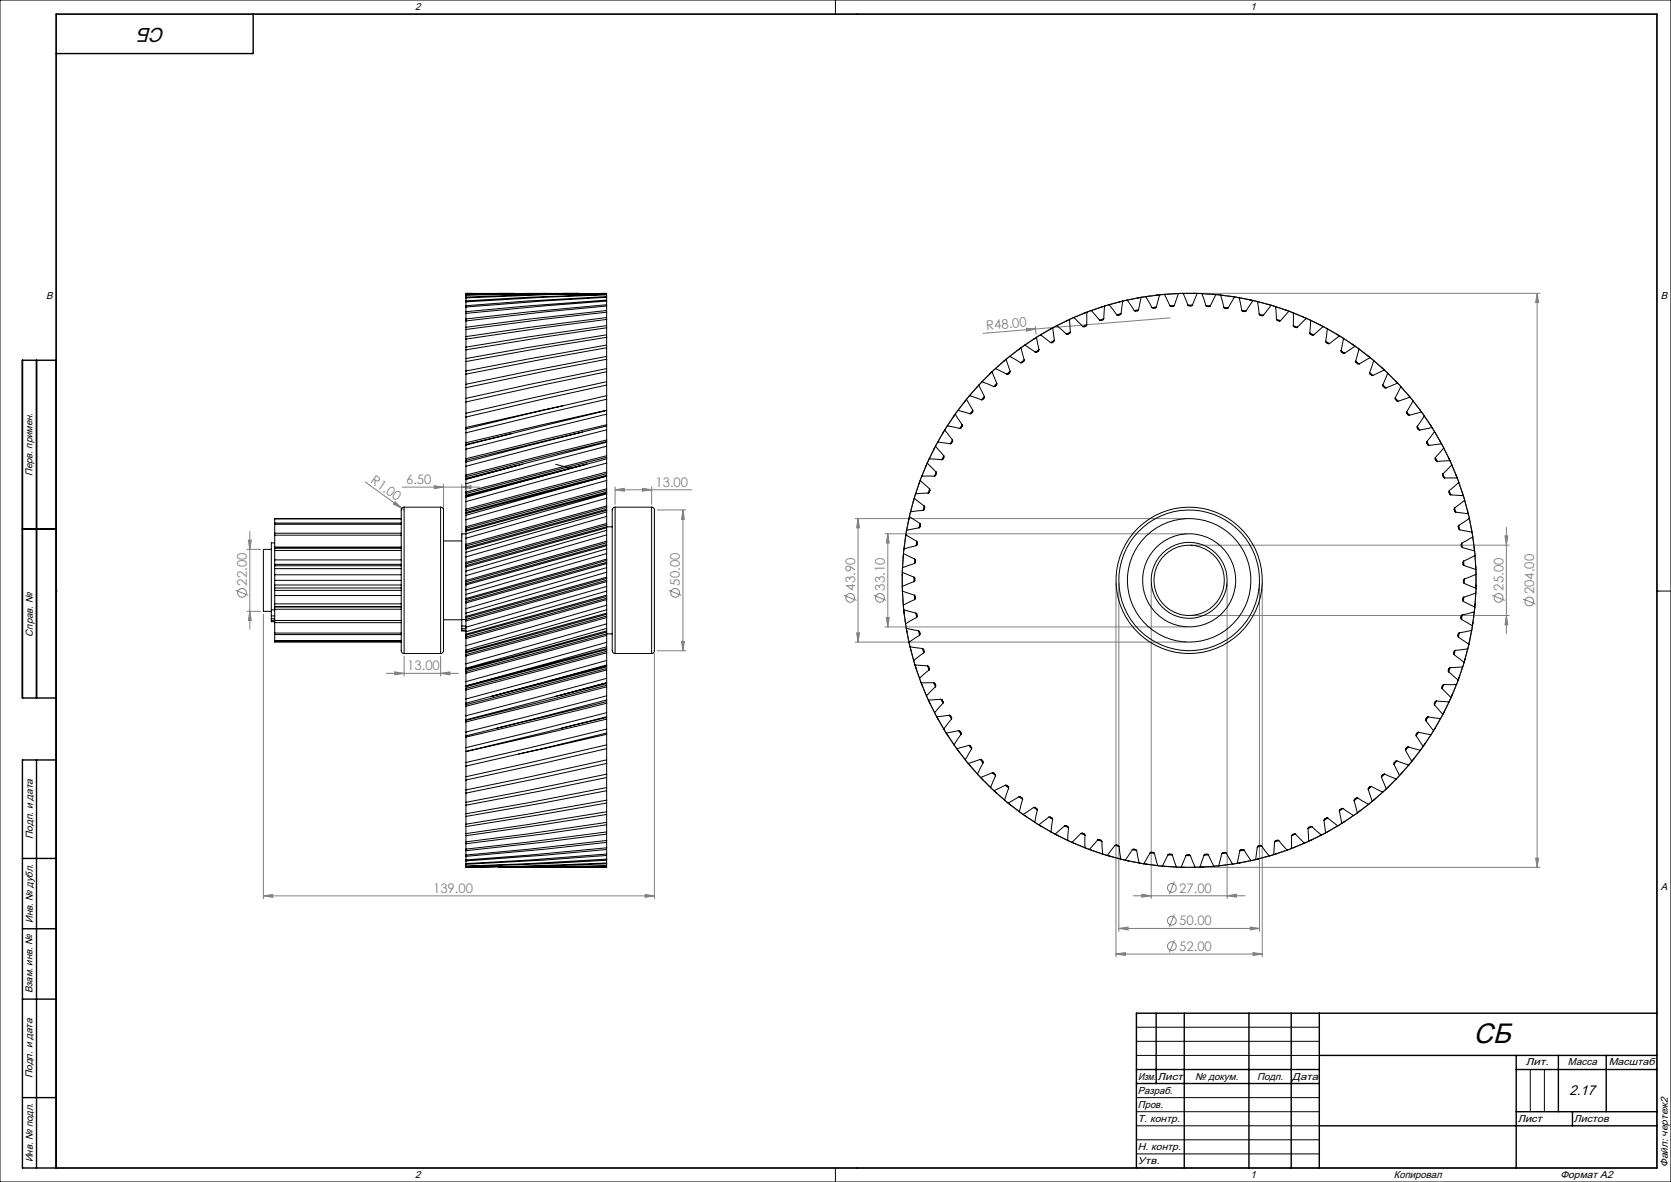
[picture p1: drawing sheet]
<svg xmlns="http://www.w3.org/2000/svg" width="594mm" height="420mm" viewBox="0 0 594 420" stroke-linecap="round" stroke-linejoin="round" font-family="sans-serif">
<g fill="none" stroke="#808080" stroke-width=".36">
<path d="M364.8 116.6l3.3 .3-3.2 .8zM368.1 115.9l.2 2.9M368.1 116.9l-18.6 1.5M416 112.9l-47.9 4M423.7 104.2h123.7M546.4 104.2v204M546.4 104.2l.5 3.3h-1zM129.9 171.3l12.9 9.3M140.4 178.3l2.4 2.3-3-1.5zM143 173.1h27.5M154.3 172.6l3.4 .5-3.4 .5zM157.7 172.1v19.1"/>
<path d="M164.1 173.1l3.3-.5v1zM164.1 172.1v19.1M218.7 174l3.2-.5v1zM218.7 173v6.2M218.7 174h27.2M228.4 173.5l3.2 .5-3.2 .5zM231.6 173v6.2M87.8 195.2h4.8M88.3 191.9h1l-.5 3.3zM88.8 188.9v34.7M142.8 180.6l.9 .6M233.6 181.2h10.2"/>
<path d="M242.8 181.2v50M242.8 181.2l.5 3.3h-1zM304 184.3h117.7M305 184.3v43.9M305 184.3l.5 3.3h-1zM314.6 189.7h107.1M315.6 189.7v33.1M315.6 189.7l.5 3.3h-1zM423.7 193.7h112.8M535 190.4h1l-.5 3.3zM535.5 187.4v37.7M83.8 209.8l4.4 1.7"/>
<path d="M87.8 217.2h4.8M88.8 217.2l.5 3.3h-1zM93.6 218.2v101.2M237.8 209.8l4.4 1.7M300 211.5l4.5 1.8M310.6 211.5l4.4 1.8M315.1 219.4h1l-.5 3.4zM396.7 207.2v132.8M397.7 207.2v123.7M409.2 207.2v112.1M423.7 218.7h112.8M436.2 207.2v112.1"/>
<path d="M447.7 207.2v123.7M448.7 207.2v132.8M530.5 211.5l4.4 1.8M535.5 218.7l.5 3.3h-1zM541.4 212.8l4.5 1.8M137.3 239.3h25.7M140.3 238.7l3.4 .6-3.4 .5zM143.7 233.2v7.1M156.6 239.3l3.3-.6v1.1zM156.6 233.2v7.1M232.6 232.2v87.2M233.6 231.2h10.2"/>
<path d="M242.3 227.9h1l-.5 3.3zM304 228.2h117.7M304.5 224.9h1l-.5 3.3zM314.6 222.8h107.1M93.6 318.3l3.3-.5v1.1zM93.6 318.3h139M229.3 317.8l3.3 .5-3.3 .6zM402.9 318.3h39.7M405.9 317.8l3.3 .5-3.3 .5zM417.5 313.3l-1.8 4.4M423.7 308.2h123.7M436.2 318.3l3.3-.5v1z"/>
<path d="M545.9 304.9h1l-.5 3.3zM396.7 339l3.3-.5v1zM396.7 339h52M397.7 329.9l3.3-.5v1zM397.7 329.9h50M417.5 324.9l-1.8 4.4M417.5 334l-1.8 4.4M444.4 329.4l3.3 .5-3.3 .5zM445.4 338.5l3.3 .5-3.3 .5z"/>
<circle cx="86" cy="210.7" r="1.56"/>
<circle cx="240" cy="210.7" r="1.55"/>
<circle cx="302.3" cy="212.4" r="1.55"/>
<circle cx="312.8" cy="212.4" r="1.55"/>
<circle cx="422.7" cy="206.2" r="102"/>
<circle cx="532.7" cy="212.4" r="1.56"/>
<circle cx="543.6" cy="213.7" r="1.55"/>
<circle cx="416.6" cy="315.5" r="1.55"/>
<circle cx="416.6" cy="327.1" r="1.56"/>
<circle cx="416.6" cy="336.2" r="1.55"/>
</g>
<g fill="none" stroke="#000" stroke-width=".36">
<path d="M0 0h594v420h-594zM20 5h569v410h-569zM297 0v5M304.5 5h.1M20 210h.1M589 210h.1M589 210h5M404 365h65M404 370h65M404 375h65M404 390h65M404 395h65"/>
<path d="M544 380v15M549 380v15M297 415v5M304.5 415h.1M404 405h65M404 410h65M404 400h65"/>
</g>
<g fill="none" stroke="#000" stroke-width=".5">
<path d="M90 5v14h-70M13 128v120M20 128h-12v120h12M8 188h12M13 270v145M20 270h-12v145h581v-410h-569v410M8 305h12M8 330h12M8 355h12M411 360v25M421 360v55M444 360v55"/>
<path d="M459 360v55M469 360v55M469 375h120M539 375v40M554 375v20M571 375v20M589 360h-185v55M8 390h12M404 380h65M404 385h65M539 395h50M539 380h50"/>
<path d="M559 395v5M469 400h120"/>
</g>
<g fill="#808080">
<path d="M140.4 178.3l2.4 2.3-3-1.5z"/>
<path d="M364.8 116.6l3.3 .3-3.2 .8z"/>
<path d="M228.4 173.5l3.2 .5-3.2 .5zM218.7 174l3.2-.5v1zM164.1 173.1l3.3-.5v1zM154.3 172.6l3.4 .5-3.4 .5z"/>
<path d="M140.3 238.7l3.4 .6-3.4 .5zM156.6 239.3l3.3-.6v1.1zM93.6 318.3l3.3-.5v1.1zM229.3 317.8l3.3 .5-3.3 .6zM405.9 317.8l3.3 .5-3.3 .5zM436.2 318.3l3.3-.5v1zM397.7 329.9l3.3-.5v1zM444.4 329.4l3.3 .5-3.3 .5zM396.7 339l3.3-.5v1zM445.4 338.5l3.3 .5-3.3 .5z"/>
<path d="M88.8 217.2l.5 3.3h-1zM88.3 191.9h1l-.5 3.3z"/>
<path d="M242.8 181.2l.5 3.3h-1zM242.3 227.9h1l-.5 3.3zM535 190.4h1l-.5 3.3zM535.5 218.7l.5 3.3h-1zM315.6 189.7l.5 3.3h-1zM315.1 219.4h1l-.5 3.4zM305 184.3l.5 3.3h-1zM304.5 224.9h1l-.5 3.3zM546.4 104.2l.5 3.3h-1zM545.9 304.9h1l-.5 3.3z"/>
</g>
<g fill="none" stroke="#000" stroke-width=".36">
<path d="M165.6 119.6v.9M165.6 117.1v2.5M165.6 116.3v.8M165.6 114v2.3M165.6 113.3v.7M165.6 111.4v1.9M165.6 109.1v1.7M165.6 107.3v1.4M165.6 106.9v.4M165.6 105.9v1M165.6 105.6v.3M165.6 104.9v.7"/>
<path d="M165.6 104.7v.2M165.6 104.3h.1M165.6 104.3v.4M165.6 104.2l2.6 .1M182.9 104.2l-17.3 .1M194.3 104.3h-28.7M200.2 104.2l5.6 .1h-12.2l-28 .6M200.2 104.3h-12.6l-22 .4M215.7 119.9l-22.1 3.5-28 5.1M215.7 119.9v2.4M215.7 119.9v-.9l-28.1 4.5-22 3.9M215.7 116.5l-22.1 3.2-28 4.6"/>
<path d="M215.7 116.5v2.3M215.7 116.5v-.8l-28.1 4.1-22 3.5M215.7 113.5l-22.1 2.9-28 4.1M215.7 113.5v1.9M215.7 113.5v-.7l-28.1 3.6-22 3.2M215.7 110.9l-22.1 2.5-28 3.7M215.7 110.9v1.7M215.7 110.9v-.6l-28.1 3.1-22 2.9M215.7 108.7l-22.1 2.1-28 3.2M215.7 108.7v1.3M215.7 108.7v-.4l-28.1 2.6-22 2.4M215.7 107l-22.1 1.7-28 2.7"/>
<path d="M215.7 107v1M215.7 107v-.4l-28.1 2.1-22 2.1v.6M215.7 105.6l-22.1 1.3-28 2.2M215.7 105.6v.8M215.7 105.6v-.2l-28.1 1.5-22 1.7v.5M215.7 105.2v-.4l-22.1 .8-28 1.7M215.7 104.6l-28.1 1-22 1.3M215.7 104.3l-22.1 .4-28 1.2M215.7 104.2l-28.1 .5-22 .9M368.5 119.9l.8 4.3M368.5 119.9l-4.2 2.7M369.9 119l-1.4 .9"/>
<path d="M369.9 119l3.5 2.7M373.6 116.8l-.5 .3M374.2 116.5l.6 4.4M374.2 116.5l1.5-.8 3.6 3.1 1-.4 .2-.4M374.2 116.5l-4.3 2.5M379.6 113.8l-.5 .2M380.2 113.5l.3 4.5M380.2 113.5l-4.5 2.2M380.5 118l-1.4 .7M381.7 112.8l-1.5 .7M381.7 112.8l3.3 3.3 1.1-.3 .2-.4M385.7 111.2l-.5 .2"/>
<path d="M386.3 115.4l-1.5 .6M386.4 110.9l-.1 4.5M386.4 110.9l-4.7 1.9M387.9 110.3l-1.5 .6M387.9 110.3l2.9 3.4M392 109l-.5 .1M392.4 113.2l-.3 .4-.7 .3-.6-.2M392.4 113.2l-1.6 .6M392.7 108.7l-.3 4.5M392.7 108.7l-4.8 1.7M394.2 108.3l-1.5 .4M394.2 108.3l2.7 3.5"/>
<path d="M398.4 107.2l-.5 .1M398.5 111.4l-.4 .5-.8 .2-.4-.3M398.5 111.4l-1.6 .5M399.1 107l-.6 4.4M399.1 107l-4.8 1.3M400.7 106.6l-1.6 .4M400.7 106.6l2.5 3.8M404.7 110l-.3 .5-.9 .1-.3-.2M404.7 110l-1.5 .4M405 105.8l-.6 .1M405.7 105.6l-1 4.4M405.7 105.6l-5 1.1"/>
<path d="M407.2 105.4l-1.5 .2M407.2 105.4l2.3 3.9M411.1 109.1l-.8 .4-.8-.2M411.1 109.1l-1.6 .2M411.6 104.9h-.6M412.3 104.8l-1.2 4.3M412.3 104.8l1.6-.2 2.1 4.2 1 .1 .4-.4M412.3 104.8l-5 .6M417.4 108.5l-1.5 .2M417.7 104.3h.5M418.9 104.3l-1.5 4.2M418.9 104.3l1.6-.1 1.8 4.2"/>
<path d="M418.9 104.3l-5 .3M420.6 104.3h5M422.3 108.4l.4 .3h.8l.4-.3M423.9 108.4h-1.6M424.4 104.2l.5 .1M425.6 104.3l-1.7 4.1M425.6 104.3h1.6l1.5 4.3M427.2 104.3l5.1 .4M428.7 108.6l.7 .4 .8-.3M428.7 108.6l1.5 .1M431 104.5l.6 .1M432.3 104.7l-2.1 4"/>
<path d="M432.3 104.7l1.6 .1M433.9 104.8l1.3 4.6 1 .2 .4-.2M433.9 104.9l5 .6M435 109.2l1.6 .2M437.7 105.3l.5 .1M438.9 105.5l-2.3 3.9M438.9 105.5l1.6 .3 .9 4.4M440.5 105.8l4.9 1M441.3 110.2l1.6 .3M441.4 110.2l.2 .3 .8 .2 .5-.2M444.2 106.5l.5 .1M445.4 106.8l-2.5 3.7"/>
<path d="M445.4 106.8l1.6 .4M447 107.2l.6 4.5 1.1 .5 .4-.2M447 107.2l4.9 1.3M447.6 111.6l1.5 .4M450.7 108.1l.5 .2M451.9 108.5l-2.8 3.5M451.9 108.5l1.6 .5M453.5 109l.2 4.5 1.1 .6 .4-.2M453.5 109l4.7 1.6M453.7 113.5l1.5 .4M457.1 110.2l.5 .2M458.2 110.6l-3 3.3"/>
<path d="M458.2 110.6l1.5 .6M459.7 115.7l1.5 .6M459.7 111.2v4.6l.9 .6 .6-.1M459.7 111.2l4.7 1.9M463.3 112.6l.4 .2M464.4 113.1l-3.2 3.2M464.4 113.1l1.5 .7-.3 4.5M465.6 118.3l1.4 .7M465.6 118.3l.1 .4 .5 .2 .8 .1M465.9 113.8l4.5 2.2M469.3 115.5l.5 .2M470.4 116l-3.4 3"/>
<path d="M470.4 116l1.4 .8M471.8 116.8l-.6 4.6 .7 .6 .7 .1M471.8 116.9l4.4 2.5M475.1 118.7l.5 .3M476.2 119.4l-3.6 2.7M476.2 119.4l1.4 .8M165.6 137.7v3.9M165.6 136.5v1.2M165.6 132.9v3.6M165.6 131.8v1.1M165.6 128.5v3.3M165.6 127.4v1.1"/>
<path d="M165.6 124.3v3.1M165.6 123.3v1M165.6 120.5v2.8M215.7 136.8l-50.1 11.4M215.7 136.8v3.8M215.7 135.6l-50.1 11.2v1.4M215.7 135.6v1.2M215.7 132.1l-50.1 10.7M215.7 132.1v3.5M215.7 132.1v-1.1l-50.1 10.6M215.7 127.7l-50.1 10M215.7 127.7v3.1"/>
<path d="M215.7 127.7v-1.1l-28.1 5.4-22 4.5M215.7 123.6l-50.1 9.3M215.7 123.6v2.8M215.7 123.6v-1l-28.1 5-22 4.2M347.5 137.4l-.4 .3M347.9 136.8l2 4M347.9 136.8l-3.2 3.8M352.1 132.6l-.3 .3M352.6 132.1l1.7 4.1M352.6 132.1l-3.5 3.6M353.8 131l-1.2 1.1M353.8 131l4.1 1.9"/>
<path d="M354.3 136.2v.6l-1 .6-4.2-1.8-1.2 1.2M354.3 136.2l-1.1 1.2M357.1 128.1l-.4 .4M357.6 127.7l1.5 4.2M357.6 127.7l-3.7 3.3M358.9 126.6l-1.3 1.1M358.9 126.6l4.1 2.4 1-.6 .1-.5M359.1 131.9v.3l-.6 .7h-.6M359.1 131.9l-1.2 1.1M362.4 124l-.4 .3M362.9 123.6l1.2 4.3M362.9 123.6l-3.9 3"/>
<path d="M364.1 127.9l-1.3 1M364.3 122.6l-1.4 1M364.3 122.6l3.7 2.5M367.9 120.2l-.5 .3M369.3 124.2l-.2 .6-.7 .4-.4-.1M369.3 124.2l-1.3 .9M374.8 120.9l-.5 .7-.9 .1M374.8 120.9l-1.3 .8M471.2 121.3l1.4 .8M476.7 124.7l1.3 .8M477.6 120.2l-.9 4.5 .8 .9 .5-.1M477.6 120.2l4.2 2.8"/>
<path d="M480.7 122.3l.5 .3M481.8 123l-3.8 2.5M481.8 123l1.3 1-1.2 4.3M481.9 128.4l1.3 .9M481.9 128.3l.2 .6 .7 .5 .4-.1M483.1 124l4 3.1M486.1 126.3l.4 .4M486.8 132.4l1.3 1M486.9 132.4v.4l.5 .4 .7 .2M487.1 127.1l-3.9 2.2M487.1 127.1l1.2 1M488.3 128.1l-1.4 4.3"/>
<path d="M488.3 128.1l3.8 3.4M491.2 130.6l.4 .4M491.5 136.8l1.2 1M492.1 131.5l-4 1.9M492.1 131.5l1.2 1.1M493.3 132.6l-1.8 4.2 .7 1h.5M493.3 132.6l3.6 3.6M496 135.3l.4 .4M496.9 136.2l-4.2 1.6M496.9 136.2l1 1.2M497.9 137.4l-1.9 4M497.9 137.4l3.4 3.8"/>
<path d="M165.6 159.6v3.4M165.6 158.2v1.4M165.6 153.8v3.5M165.6 152.4v1.4M165.6 157.9v.3M165.6 157.3v.6M165.6 148.2v3.7M165.6 151.9v.5M165.6 142.8v3.9M165.6 141.6v1.2M182.1 154l-16.5 3.9M200.2 144.2l-34.6 7.7"/>
<path d="M207.1 153.5l-41.5 10.1M215.7 158.6l-50.1 13.3M215.7 158.6v3.3M215.7 157.1l-50.1 13.2M215.7 157.1v1.5M215.7 156.3l-50.1 12.5M215.7 152.7l-50.1 13M215.7 152.7v3.6M215.7 152.7v-1.3l-50.1 12.8M215.7 150.9l-50.1 12.1M215.7 147.2l-50.1 12.4M215.7 147.2v3.7"/>
<path d="M215.7 147.2v-1.3l-50.1 12.3M215.7 156.9l-50.1 12.5M215.7 156.9v.2M215.7 156.3v.6M215.7 150.9v.6M215.7 141.9v3.9l-50.1 11.5M215.7 141.9l-50.1 11.9M215.7 140.6l-50.1 11.8M215.7 140.6v1.3M332.2 159.2l-.2 .4M332.5 158.6l3 3.3M332.5 158.6l-2.2 4.4"/>
<path d="M333.3 157.1l-.8 1.5M335.5 153.4l-.3 .4M335.8 152.7l2.8 3.6M335.8 152.7l-2.5 4.4M336.7 151.4l-.9 1.3M336.7 151.4l4.4 .8M338.6 156.3l.1 .5-.8 .9-4.6-.6M338.6 156.3l-.8 1.4M339.2 147.8l-.4 .4M339.5 147.2l2.5 3.7M339.5 147.2l-2.7 4.2M342 150.9l-.3 1.1-.6 .2"/>
<path d="M342 150.9l-.9 1.4M343.1 142.4l-.3 .4M343.6 141.9l2.2 3.9M343.6 141.9l-3.1 4M344.6 140.6l-1 1.3M344.6 140.6l4.4 1.5 .8-.7 .1-.6M345.8 145.8v.4l-.7 .8-4.6-1.1-1 1.3M345.8 145.8l-.9 1.2M349.9 140.8l-1 1.3M495.9 141.4l1.1 1.2M496 141.4l-.1 .4 .6 .6 .5 .2M500 146.3l1 1.2"/>
<path d="M500.1 146.3v.6l.5 .6h.4M500.5 140.2l.3 .4M501.3 141.2l-4.3 1.4M501.3 141.2l1 1.2M502.3 142.4l-2.2 3.9M502.3 142.5l3.1 3.9M503.8 151.5l.9 1.3M503.8 151.5l.2 1 .7 .3M504.6 145.4l.3 .5M505.4 146.4l-4.4 1.1M505.4 146.4l.9 1.4M506.3 147.8l2.8 4.2"/>
<path d="M506.3 147.8l-2.5 3.7M507.2 156.9l.8 1.4M508.4 150.9l.3 .5M509.1 152l-4.4 .8M509.1 152l.8 1.4M509.9 153.4l-2.7 3.6 .3 1 .5 .3M509.9 153.4l2.5 4.3M511.8 156.7l.3 .4M512.4 157.7l-4.4 .6M512.4 157.7l.8 1.5M513.2 159.2l2.2 4.5M513.2 159.2l-3 3.4 .2 1.1 .6 .3"/>
<path d="M165.6 178.2v2.7M165.6 176.7v1.5M165.6 176.3v.4M165.6 171.9v2.9M165.6 170.3v1.6M165.6 170.3h.1M165.6 165.7v3.1M165.6 164.2v1.5M165.6 176v.3M165.6 175.3v.7M165.6 174.8v.5M165.6 170v.3"/>
<path d="M165.6 169.4v.6M165.6 168.8v.6M165.6 163.6v.5M165.6 163v.6M176.2 173.5l-10.6 2.8M184 165.3l-18.4 4.7M185.7 164.9l-20.1 5.4M197.5 165l5.5 1.4M198.8 173.6l-33.2 8.9M199.5 173.4l-.7 .2M208.4 164.9l-42.8 11.1M208.6 164.9l-32.7 8.7"/>
<path d="M215.7 169.1l-16.9 4.5M215.7 179.8l-50.1 13.7M215.7 177l-50.1 14.3M215.7 177v2.8M215.7 175.5l-50.1 14.2M215.7 175.5v1.5M215.7 175.2l-50.1 13.5M215.7 175.2v.3M215.7 173.7l-50.1 13.5M215.7 170.7l-50.1 14M215.7 170.7v3M215.7 170.7v-1.5l-50.1 13.9"/>
<path d="M215.7 167.7l-50.1 13.2M215.7 164.6l-50.1 13.6M215.7 164.6v3.1M215.7 163l-50.1 13.7M215.7 163v1.6M215.7 179.8v.5M215.7 174.9l-50.1 13.4M215.7 174.9v.3M215.7 161.9l-50.1 12.9M215.7 174.3l-50.1 13.4M215.7 173.7v.6M215.7 174.3v.6"/>
<path d="M215.7 168.9l-50.1 13.2M215.7 168.3l-50.1 13.2M215.7 167.7v.6M215.7 168.3v.6M215.7 162.5l-50.1 12.8M215.7 162.5v.6M215.7 161.9v.6M215.7 168.9v.1M324.8 177.7l-.2 .5M325 177l3.5 2.8M325 177l-1.3 4.9M326.8 171.4l-.1 .5"/>
<path d="M327.1 170.7l3.3 3M327.1 170.7l-1.6 4.8M327.7 169.2l-.6 1.5M328.5 179.8l.2 .5-.3 .9-4.8 .7M328.5 179.8l-.3 1.5M329.4 165.2l-.3 .5M329.6 164.6l3.2 3.1M329.6 164.6l-1.9 4.6M330.3 163l-.7 1.6M330.4 173.7l.2 .7-.6 .8-4.6 .3-.4 1.5M330.4 173.7l-.4 1.5M332.8 167.7l.1 .5-.5 .9-4.7 .1"/>
<path d="M332.8 167.7l-.6 1.5M335.5 161.9l.1 .6-.7 .9-4.6-.4M335.5 161.9l-.7 1.5M510.2 162.5l.8 1.5M512.9 168.4l.6 1.4M513.5 169.8h4.5M514.9 162.6l.2 .5M515.2 174.3l.5 1.5M515.2 174.3v1l.5 .5M515.4 163.7l-4.4 .3M515.4 163.7l.7 1.5-3.3 3.4 .3 1 .4 .2M515.7 175.8l4.5 .4"/>
<path d="M516.1 165.2l1.9 4.6M517.6 168.7l.1 .5M518 169.8l.6 1.6M518.5 171.4l1.7 4.8M518.6 171.4l-3.4 2.9M519.8 175l.2 .5M520.2 176.2l.5 1.5-3.7 2.8 .1 1.1 .4 .4M520.6 177.7l1.3 4.9M96.4 195.2h-2.8v22h2.8M97.6 192.9h-1.2v23.8M97.6 195.6v3.3M97.6 194.7v.9"/>
<path d="M97.6 194.7h.1M97.6 198.9v1.6M97.6 190.2v4.2M97.6 189.5v.7M97.6 194.4v.3M97.6 186.3v3.2M97.6 185.9v.4M97.6 184.4v1.5M97.6 194.7h45M97.6 198.9h45M97.6 195.6h45M97.6 194.4h45"/>
<path d="M97.6 190.2h45M97.6 189.5h45M97.6 186.3h45M97.6 185.9h45M97.6 184.4h45M142.6 184.3l-45 .1M143.7 180.2a1.31 1.31 0 0 0-1.1 1.9v49.1a1.02 1.02 0 0 0 1.1 1M143.7 180.2v52M143.7 180.2h12.9M156.6 180.2a1.31 1.31 0 0 1 1.1 1.9v49.1a1.02 1.02 0 0 1-1.1 1M156.6 180.2v52M157.7 192.2h6.4"/>
<path d="M165.6 189.7h-1.5v30.4M165.6 197.9v2M165.6 196.3v1.6M165.6 195.1v1.2M165.6 191.3v2.2M165.6 189.7v1.6M165.6 188.7v1M165.6 184.7v2.5M165.6 183.1v1.6M165.6 182.5v.6M165.6 199.9v.5M165.6 194.6v.5"/>
<path d="M165.6 193.5v.5M165.6 194v.6M165.6 188.3v.4M165.6 187.2v.5M165.6 187.7v.6M165.6 182.1v.4M165.6 180.9v.6M165.6 181.5v.6M165.6 193.3h.1M215.5 192.2h.2M215.7 198.7l-50.1 14M215.7 196.7l-50.1 14.5"/>
<path d="M215.7 196.7v2M215.7 195l-50.1 14.6M215.7 195v1.7M215.7 193.9l-50.1 13.9M215.7 193.9v1.1M215.7 192.3l-50.1 14M215.7 190.1l-50.1 14.5M215.7 190.1v2.2M215.7 188.4l-50.1 14.5M215.7 188.4v1.7M215.7 187.6l-50.1 13.9M215.7 187.6v.8"/>
<path d="M215.7 186l-50.1 13.9M215.7 183.5l-50.1 14.4M215.7 183.5v2.5M215.7 181.9l-50.1 14.4M215.7 181.9v1.6M215.7 181.3l-50.1 13.8M215.7 181.3v.6M215.7 199.8l-50.1 13.9M215.7 199.8v.5M215.7 199.2l-50.1 13.9M215.7 198.7v.5M215.7 193.5l-50.1 13.9"/>
<path d="M215.7 193.5v.4M215.7 199.2v.6M215.7 192.8l-50.1 13.9M215.7 192.3v.5M215.7 187.2l-50.1 13.8M215.7 187.2v.4M215.7 192.8v.7M215.7 186.5l-50.1 13.9M215.7 186v.5M215.7 186.5v.7M215.7 181l-50.1 13.6M215.7 181v.3"/>
<path d="M215.7 180.3l-50.1 13.7M215.7 180.3v.7M215.7 187.2h1.9M218.7 180.2a1.2 1.2 0 0 0-1.1 1.6v47.4a3.3 3.3 0 0 0 .3 2.7l.8 .3M218.7 180.2v52M218.7 180.2h12.9M231.6 180.2a1.16 1.16 0 0 1 1 1.6v48.3a1.49 1.49 0 0 1-1 2.1M231.6 180.2v52M321.1 197.4v.5M321.2 196.7l4 2M321.2 196.7l-.3 5M321.3 195l-.1 1.7"/>
<path d="M321.9 190.8l-.1 .5M322 190.1l3.9 2.2M322 190.1l-.6 4.9M323.1 184.2l-.1 .5M323.3 183.5l3.7 2.5M323.3 183.5l-1 4.9M323.6 181.9l-.3 1.6M325.2 198.7l.3 .6-.1 .7-.4 .3M325.2 198.7l-.1 1.6M325.9 192.3l.2 .5-.3 1.1-4.5 1.1M325.9 192.3l-.2 1.6M326.7 187.6l-4.4 .8-.3 1.7"/>
<path d="M327 186l.2 .7-.2 .6-.3 .3M327 186l-.3 1.6M517.1 180.5l.4 1.5M517.5 182l4.4 .6M518.5 186.7l.4 1.6M518.6 186.7l-.3 .5 .6 1.1M518.9 188.3l4.4 .8M519.6 193l.3 1.6M519.6 193l-.2 1 .5 .6M519.9 194.6l4.3 1.2M520.3 199.4l.1 1.6M521.7 181.4l.1 .5"/>
<path d="M521.9 182.6l.4 1.6M522.3 184.2l1 4.9M522.3 184.2l-3.7 2.5M523.1 187.9v.6M523.3 189.1l.2 1.7M523.5 190.8l-3.9 2.2M523.5 190.8l.7 5M524.1 194.5v.6M524.2 195.8l.1 1.6M524.3 197.4l.4 5M524.3 197.4l-4.1 2-.2 1.1 .4 .5M96.4 216.7v2.1"/>
<path d="M96.4 219.9v.6M96.4 216.7h1.2M96.4 218.8h1.2M96.4 219.9h1.2M96.4 218.8v1.1M97.6 207.9v1M97.6 206.2v1.7M97.6 208.9v.9h45M97.6 202.1v2.1M97.6 201v1.1M97.6 200.5v.5M97.6 214.6v1"/>
<path d="M97.6 211.6v3M97.6 215.6h.1M97.6 204.2v2M97.6 209.7v1.9M97.6 216.5v4.7M97.6 215.6v.9M97.6 200.5h45M97.6 215.6h45M97.6 208.9h45M97.6 207.9h45M97.6 206.2h45M97.6 204.2h45"/>
<path d="M97.6 202.1h45M97.6 201h45M97.6 214.6h45M97.6 211.6h45M97.6 216.5h45M165.6 217.9v1.1M165.6 216.3v1.6M165.6 214.2v2.1M165.6 211.2v1.5M165.6 209.6v1.6M165.6 207.8v1.8M165.6 204.6v1.7"/>
<path d="M165.6 202.9v1.7M165.6 201.5v1.4M165.6 219v.4M165.6 213.7v.5M165.6 212.7v.4M165.6 219.4v.7M165.6 207.4v.4M165.6 213.1v.6M165.6 206.3v.4M165.6 201v.5M165.6 206.7v.7M165.6 200.4v.6"/>
<path d="M215.7 208.4l-50.1 14.5M215.7 210l-50.1 14.5M215.7 208.4v1.6M215.7 205.1l-50.1 13.9M215.7 203.3l-50.1 14.6M215.7 203.3v1.8M215.7 201.7l-50.1 14.6M215.7 201.7v1.6M215.7 206.7l-50.1 13.9M215.7 206.7v1.7M215.7 211.5l-50.1 13.8M215.7 210v1.5"/>
<path d="M215.7 200.3l-50.1 13.9M215.7 200.3v1.4M215.7 215l-50.1 14.4M215.7 216.7l-50.1 14.3M215.7 215v1.7M215.7 213.1l-50.1 13.8M215.7 213.1v1.9M215.7 217.9l-50.1 13.7M215.7 216.7v1.2M215.7 219.4l-50.1 13.7M215.7 219.4v2.3M215.7 205.5l-50.1 13.9"/>
<path d="M215.7 205.1v.4M215.7 206.2l-50.1 13.9M215.7 206.2v.5M215.7 211.9l-50.1 13.8M215.7 211.5v.4M215.7 212.6l-50.1 13.8M215.7 212.6v.5M215.7 205.5v.7M215.7 211.9v.7M215.7 218.3l-50.1 13.6M215.7 217.9v.4M215.7 218.9l-50.1 13.7"/>
<path d="M215.7 218.9v.5M215.7 218.3v.6M320.7 203.3l4.2 1.8M320.7 203.3l.1 5.1M320.7 204v.6M320.8 210l4.2 1.5M320.8 210l.3 5M320.8 201.7l-.1 1.6M321.2 216.7l4.4 1.2M321.2 216.7l.7 4.9M321.3 217.4l.1 .5M324.9 206.7l-4.2 1.7 .1 1.6"/>
<path d="M324.9 205.1l.3 .4v.9l-.3 .3M324.9 205.1v1.6M325 211.5l.4 .3-.1 1.1-4.2 2.1 .1 1.7M325 211.5l.2 1.6M325 200.3l-4.2 1.4M325.6 217.9l.4 .4v.8l-.2 .3M325.6 217.9l.2 1.5M325.8 219.4l-3.9 2.3M519.7 218.5l-.1 1.6M520.2 213.7l4.1 2M520.3 212.1l-.1 1.6M520.4 201l4.3 1.4"/>
<path d="M520.5 207.3l4.2 1.8M520.5 205.8v1.5M524.1 217.4l-.7 5M524.1 217.4l-4.4 1.2-.4 1 .3 .5M524.3 215.7l-.2 1.7M524.4 214.5l-.1 .5M524.6 201.2v.5M524.6 210.7l-.3 5M524.6 210.7l-4.3 1.5-.3 .9 .2 .6M524.7 202.4v1.7M524.7 204.1v5M524.7 204.1l-4.4 1.8-.1 1.1 .3 .3"/>
<path d="M524.7 209.1l-.1 1.6M524.7 207.9v.5M96.4 220.5v.4h1.2M97.6 221.2v3.7M97.6 224.9v.6M97.6 225.5v2.1M97.6 227.6v.2M97.6 221.2h45M97.6 224.9h45M97.6 225.5h45M97.6 227.6h45M97.6 227.8h45"/>
<path d="M97.6 227.8v.4h45M142.6 220.5h-46.2M143.7 232.2h12.9M157.7 220.2h6.4M164.1 220.1v2.3M164.1 223.4v.6M164.1 224l1.5 .2M164.1 220.1h1.5M164.1 222.4h1.5M164.1 223.4h1.5M164.1 222.4v1M164.1 224h1.5"/>
<path d="M165.6 222.9v1.6M165.6 220.6v2.3M165.6 224.5v.8M165.6 229.4v1.6M165.6 226.9v2.5M165.6 231v.6M165.6 235.9v1.5M165.6 233.1v2.8M165.6 237.4v.3M165.6 239.2v3M165.6 220.1v.5M165.6 225.3v.4"/>
<path d="M165.6 226.4v.5M165.6 225.7v.7M165.6 231.6v.3M165.6 232.6v.5M165.6 231.9v.7M165.6 237.7v.3M165.6 238.6v.6M165.6 238v.6M184.2 238.8l-18.6 5M207.1 238.8l-32.7 8.7M215.7 221.7l-50.1 14.2M215.7 223.3l-50.1 14.1"/>
<path d="M215.7 221.7v1.6M215.7 224.2l-50.1 13.5M215.7 223.3v.9M215.7 228.2l-50.1 14M215.7 229.8l-50.1 13.9M215.7 228.2v1.6M215.7 225.8l-50.1 13.4M215.7 225.8v2.4M215.7 229.8v.7M215.7 234.7l-50.1 13.7M215.7 236.3l-50.1 13.6M215.7 234.7v1.6"/>
<path d="M215.7 232l-50.1 13.2M215.7 232v2.7M215.7 236.3v.3M215.7 224.6l-50.1 13.4M215.7 224.2v.4M215.7 225.2l-50.1 13.4M215.7 225.2v.6M215.7 238.1l-50.1 12.8M215.7 238.1v2.9M215.7 224.6v.6M215.7 230.8l-50.1 13.2M215.7 230.5v.3"/>
<path d="M215.7 231.4l-50.1 13.2M215.7 231.4v.6M215.7 230.8v.6M215.7 236.6v.3M215.7 237.5l-50.1 12.9M215.7 236.9v.6M215.7 237.5v.6M215.7 230.5l-31.9 8.4M215.7 236.9l-41.1 10.6M215.7 225.2h1.9M215.7 236.6l-9.3 2.4M218.7 232.2h12.9"/>
<path d="M321.9 221.7l.3 1.6M322.2 223.3l4.3 .9M322.2 223.3l.9 4.9M322.3 224l.1 .5M323.1 228.2l.4 1.6M323.5 229.8l4.4 .7M323.5 229.8l1.3 4.9M323.7 230.5l.1 .5M325.2 236.3l4.5 .3M325.2 236.3l1.7 4.7M325.5 236.9l.1 .5M326.5 224.2l.3 .1 .3 .9-.3 .6"/>
<path d="M326.5 224.2l.4 1.5M326.8 225.8l-3.7 2.4M327.9 230.5l.4 .2 .2 .7-.2 .6M327.9 230.5l.5 1.5M328.3 232l-3.5 2.7 .4 1.6M329.7 236.6l.5 .5v1M329.7 236.6l.6 1.5M330.2 238.1l-3.4 2.9M515 238.7l3.3 3M515.5 237.2l-.5 1.5M516.9 232.6l3.6 2.8M517.3 231.1l-.4 1.5"/>
<path d="M517.3 231.1l-.6 1 .2 .5M518.4 226.4l3.7 2.5M518.7 224.8l-.3 1.6M518.8 224.8l-.4 .3-.2 .8 .2 .5M519.6 220.1l3.8 2.3M519.9 236.9l-1.6 4.8M520.5 235.4l-.5 1.5-4.8 .4-.4 .9 .2 .5M520.8 234.2l-.2 .5M521.7 230.5l-1.2 4.9M521.8 230.5l-4.5 .6M522.1 228.9l-.3 1.6M522.4 227.7l-.1 .5"/>
<path d="M523.1 224l-1 4.9M523.2 224l-4.4 .8M523.4 222.4l-.2 1.6M523.6 221.2l-.1 .5M165.6 242.2v1.5M165.6 243.7v.1M165.6 248.4v1.5M165.6 245.2v3.2M165.6 254.3v1.5M165.6 250.9v3.4M165.6 243.8v.2M165.6 244.6v.6"/>
<path d="M165.6 244v.6M165.6 256.5v3.6M165.6 249.8v.6M165.6 250.4v.5M165.6 255.8v.2M165.6 256v.5M215.7 242.6l-18.4 4.9M215.7 241l-50.1 13.3M215.7 242.6l-50.1 13.2M215.7 241v1.6M215.7 247.2l-50.1 12.9M215.7 248.7l-50.1 12.8"/>
<path d="M215.7 247.2v1.5M215.7 244.1l-50.1 12.4M215.7 244.1v3.1M215.7 242.8v.1M215.7 253.2l-50.1 12.5M215.7 254.7l-50.1 12.3M215.7 253.2v1.5M215.7 249.9l-50.1 12M215.7 249.9v3.3M215.7 243.5l-50.1 12.5M215.7 242.9v.6M215.7 243.5v.6"/>
<path d="M215.7 248.7v.6M215.7 249.3v.6M215.7 259.1l-50.1 11.9M215.7 259.1v1.4M215.7 255.5l-50.1 11.6M215.7 255.5v3.6M215.7 254.9v.6M215.7 249.3l-39 9.4M215.7 254.7v.2M215.7 242.9l-16.5 4.2M215.7 254.9l-16.1 3.8M326.8 241l.6 1.6"/>
<path d="M327.4 242.6h4.5M327.4 242.6l2 4.6M327.7 243.2l.2 .5M329.3 247.2l.7 1.5M330 248.7l2.2 4.5M330.3 249.4l.2 .5M331.9 242.6l.6 .4 .1 1-3.3 3.2M331.9 242.6l.6 1.5M333 254.7l2.5 4.3M333.3 255.3l.3 .5M334.5 248.5l.4 .2 .4 .9-3.1 3.6 .8 1.5M334.5 248.5l-4.5 .2"/>
<path d="M334.5 248.5l.7 1.4M335.5 259.1l.8 1.4M337.4 254.2l.5 .1 .4 .6-.1 .6M337.4 254.2l-4.4 .5M337.4 254.2l.8 1.3M338.2 255.5l-2.7 3.6M340.7 259.6l.5 .1 .5 1.2-2.6 3.8M340.7 259.6l-4.4 .9M340.7 259.6l1 1.3M506.9 256.1l2.7 3.6M507.6 254.7l4.5 .6M507.6 254.7l-.8 .8 .1 .6"/>
<path d="M507.6 254.7l-.7 1.4M509.6 259.7l-.9 1.4M509.9 250.5l3 3.4M510.2 258.6l-.3 .5M510.6 249l-.7 1.5M512.1 255.3l-2.5 4.4M512.7 244.7l3.1 3.2M512.9 253.9l-.8 1.4M513.3 243.2l-.4 .2-.3 .6 .1 .7M513.3 243.2l-.6 1.5M513.5 252.8l-.3 .4M515.1 249.4l-2.2 4.5"/>
<path d="M515.1 249.4l-4.6-.3-.6 .8v.6M515.8 247.9l-.7 1.5M516.3 246.8l-.2 .4M517.7 243.3l-1.9 4.6M518.3 241.7l-.5 1.6-4.5-.1M518.8 240.5l-.3 .5M165.6 260.1v1.4M165.6 265.7v1.3M165.6 261.9v3.8M165.6 261.5v.4M165.6 271v1.2M165.6 267.1v3.9"/>
<path d="M165.6 276v1.2M165.6 272.2v3.8M165.6 277.2v3.5M165.6 267v.1M215.7 260.5l-50.1 11.7M215.7 264.7l-50.1 11.3M215.7 264.7v1.3l-50.1 11.2M215.7 260.9v3.8M215.7 260.5v.4M215.7 270l-28.1 6.2-22 4.5M215.7 271.3l-22.1 4.8-28 5.7M215.7 270v1.3"/>
<path d="M215.7 266.1v3.9M215.7 275.1l-50.1 10M215.7 276.3l-22.1 4.5-28 5.3M215.7 275.1v1.2M215.7 271.3v3.8M215.7 279.8l-28.1 5.5-22 3.9M215.7 279.8v1.2l-22.1 4.2-28 4.9M215.7 276.3v3.5M215.7 260.9l-31.3 7M336.3 260.5l2.9 4.1M336.7 261l.3 .5M339.1 264.7l1 1.3"/>
<path d="M340.1 266l3 4M340.5 266.6l.3 .4M343.1 270l1.1 1.3M344.2 271.3l3.3 3.7M344.4 264.8l.5 .2 .5 1-2.3 4M344.4 264.8l-4.3 1.2M344.4 264.8l1 1.3M344.6 271.8l.3 .4M347.5 275.1l1.1 1.2M348.4 269.9h.5l.6 .9-2 4.3M348.4 269.9l-4.2 1.4M348.4 269.9l1.1 1.2"/>
<path d="M348.6 276.3l3.5 3.5M349.1 276.8l.3 .4M352.1 279.8l1.2 1.2M352.7 274.6h.5l.6 .5 .1 .6M352.7 274.6l-4.1 1.7M352.7 274.6l1.2 1.1M353.9 275.7l-1.8 4.1M357.4 279l.5 .1 .6 .5 .1 .5M357.4 279l-4.1 2M357.4 279l1.2 1.1M487.5 279.5l-1.1 1M487.6 279.5l4 2"/>
<path d="M487.6 279.5h-.6l-.6 .5v.5M491.1 276.2l1.7 4.1M492.2 275.1l4.2 1.7 1.1-1.2M492.2 275.1h-.4l-.6 .5-.1 .6M492.2 275l-1.1 1.2M493.7 279.5l-.4 .3M495.5 271.6l.1-.6 .9-.6 4.3 1.4M495.5 271.6l2 4M496.3 276.8l-3.5 3.5M496.5 270.4l-1 1.2M498.3 274.7l-.4 .4M499.6 266.7l2.3 3.9"/>
<path d="M500.6 265.4l-1 1.3M500.8 271.8l-3.3 3.8M501.9 270.6l-1.1 1.2M502.6 269.6l-.3 .4M503.4 261.5l2.5 3.7M504.3 260.2l-.9 1.3M504.9 266.6l-3 4M505.9 265.2l-1 1.4-4.4-1.2-.9 .8v.5M506.6 264.2l-.3 .5M508.7 261.1l-2.8 4.1M508.7 261.1l-4.7-.9-.6 .7v.6M165.6 280.7v1.1"/>
<path d="M165.6 285.1v1M165.6 281.8v3.3M165.6 289.2v.9M165.6 286.1v3.1M165.6 292.9v.8M165.6 290.1v2.8M165.6 296.2v.8M165.6 293.7v2.5M165.6 299.1v.7M165.6 297v2.1M165.6 299.8v1.9M215.7 284.3l-28.1 5-22 3.6"/>
<path d="M215.7 284.3v1l-22.1 3.9-28 4.5M215.7 281.1v3.2M215.7 288.4l-28.1 4.6-22 3.2M215.7 288.4v1l-22.1 3.5-28 4.1M215.7 285.5v2.9M215.7 292.2l-28.1 4.1-22 2.8M215.7 292.2v.9l-22.1 3.2-28 3.5M215.7 289.6v2.6M215.7 295.6l-28.1 3.6-22 2.5M215.7 295.6v.8l-22.1 2.8-28 3.1M215.7 293.2v2.4M215.7 298.6l-28.1 3.2-22 2"/>
<path d="M215.7 296.6v2M215.7 298.6v.7l-22.1 2.4-28 2.6M215.7 299.5v1.8M353.3 281l3.8 3.3M353.9 281.4l.3 .4M357.1 284.3l1.3 1M358.4 285.3l4 3.1M358.6 280.1l-1.5 4.2M358.9 285.8l.4 .3M362.3 283.1l.5 .1 .7 .6-1.2 4.6 1.4 1M362.3 283.1l-3.9 2.2M362.3 283.1l1.2 1"/>
<path d="M363.7 289.4l4.2 2.8M364.3 289.8l.4 .3M367.4 286.9h.6l.8 .8-1 4.5 1.5 .9M367.4 286.9l-3.7 2.5M367.4 286.9l1.4 .9M369.3 293.1l4.3 2.5M369.9 293.4l.4 .3M372.8 290.4l.5-.1 .6 .3 .3 .6M372.8 290.4l-3.5 2.7M372.8 290.4l1.4 .7M373.6 295.6l1.4 .8M374.2 291.2l-.6 4.4"/>
<path d="M375 296.4l4.6 2.2M375.7 296.7l.4 .3M378.4 293.5l.5-.2 .7 .3 .2 .6M378.4 293.5l-3.4 2.9M378.4 293.5l1.4 .6M379.6 298.6l1.4 .7M379.8 294.2l-.2 4.4M381 299.3l4.7 1.9M381.7 299.6l.5 .2M384.2 296.2l.5-.2 .8 .4 .2 .4M384.2 296.2l-3.2 3.1M384.2 296.2l1.5 .5"/>
<path d="M385.7 296.8v4.5l1.5 .6M390.2 298.5l.7-.1 .6 .2 .2 .4M390.2 298.5l-3 3.4M390.2 298.5l1.5 .5M391.7 299l.3 4.5 1.6 .5M453.1 299.2l-.3 4.5M454.6 298.7l3 3.4 1.5-.6M454.6 298.7l-.6-.2-.7 .3-.2 .4M454.6 298.7l-1.5 .5M459.1 297v4.5M460.6 296.4l3.1 3.2M460.6 296.4l-1.2 .1-.3 .5"/>
<path d="M460.6 296.4l-1.5 .6M463.7 299.6l-4.6 1.9M465 294.4l.1-.4 1.1-.4 3.6 3.1M465 294.4l.2 4.5M465.2 298.9l-1.5 .7M466.3 298.4l-.5 .2M466.4 293.7l-1.4 .7M469.7 296.7l-4.5 2.2M470.6 291.5l.6 4.5M471.2 296l-1.4 .7M472 290.7l3.6 2.8M472 290.7l-.8 .1-.6 .7"/>
<path d="M472 290.7l-1.4 .8M472.3 295.4l-.5 .2M475.5 293.4l-4.3 2.6M476.1 288.2l.2-.6 1-.4 3.9 2.6M476.1 288.2l.9 4.4M477 292.6l-1.4 .9M477.4 287.3l-1.3 .9M478 291.9l-.4 .3M481.1 289.8l-4.1 2.8M481.4 284.5l.1-.5 .9-.5 4.1 2.3 1.3-1M481.4 284.5l1.1 4.4M482.5 288.9l-1.3 .9"/>
<path d="M482.6 283.5l-1.2 1M483.5 288.1l-.4 .3M486.4 280.5l1.4 4.3M486.5 285.8l-4 3.1M488.7 284l-.4 .3M491.5 281.4l-3.7 3.4M492.8 280.3l-1.2 1.2M165.6 301.7v.6M165.6 302.3v1.5M165.6 303.8v.5M165.6 304.3v1.3M165.6 305.6v.3"/>
<path d="M165.6 305.9v1M165.6 306.9v.2M165.6 307.1v.6M165.6 307.7v.2M165.6 308.2h.1M165.6 307.9v.3M214.6 308.2h1.1h-15.5M215.7 301.3l-28.1 2.6-22 1.7M215.7 301.3v.6l-22.1 2-28 2M215.7 303.5l-28.1 2.1-22 1.3M215.7 302.1v1.4M215.7 303.5v.5l-22.1 1.6-28 1.5"/>
<path d="M215.7 305.3l-28.1 1.6-22 .8M215.7 304.1v1.2M215.7 305.3v.4l-22.1 1.2-28 1M215.7 306.7l-28.1 1-22 .5M215.7 305.8v.9M215.7 306.7v.2l-22.1 .8-28 .5M215.7 307.1v.5l-38.4 .6h5.6M215.7 307.8l-32.8 .3M215.7 308l-27 .1M387.2 301.9l4.8 1.5M387.9 302.1l.5 .2M393.6 304l4.8 1.2"/>
<path d="M394.2 304.1l.5 .2M396.3 300.4l.4-.2 .8 .2 .3 .4M396.3 300.4l-2.7 3.6M396.3 300.4l1.6 .4M397.8 300.8l.6 4.5M398.4 305.3l1.6 .4M400 305.7l4.9 .9M400.7 305.8l.5 .1M402.5 301.9l.5-.2 .8 .2 .3 .3M402.5 301.9l-2.5 3.8M402.5 301.9l1.6 .3M404.1 302.2l.9 4.5 1.5 .2"/>
<path d="M406.5 306.9l5.1 .7M407.2 307l.6 .1M408.8 303.1l.4-.3 1.2 .4 1.2 4.4M408.8 303.1l-2.3 3.8M408.8 303.1l1.6 .1M411.6 307.6l1.6 .2M413.2 307.8l5 .3M413.9 307.8l.5 .1M415.2 303.8l.8-.3 .8 .4M415.2 303.8l-2 4M415.2 303.8h1.6M416.8 303.9l1.4 4.2 1.6 .1"/>
<path d="M419.8 308.2h5.1M420.5 308.2h.6M421.6 304l.4-.3 .9 .1 .3 .2M421.6 304l-1.8 4.2M423.2 304l1.7 4.2M423.2 304h-1.6M426.5 308.1l-1.6 .1M427.2 308.1h.5M428 303.9l-1.5 4.2M429.6 303.8l2 4M429.6 303.8l-.8-.3-.8 .4M429.6 303.8l-1.6 .1"/>
<path d="M431.5 307.8l-5 .3M433.2 307.7l-1.6 .1M434.3 303.3l-1.1 4.4M434.4 307.5l-.5 .1M435.9 303.2l2.3 3.8M435.9 303.2l-.5-.3-.9 .2-.2 .2M435.9 303.1l-1.6 .2M438.2 307l-5 .7M439.8 306.8l-1.6 .2M440.7 302.4l-.9 4.4M441 306.5l-.5 .2M442.2 302.1l2.5 3.7"/>
<path d="M442.2 302.1l-.3-.2-.8 .1-.4 .4M442.2 302l-1.5 .4M444.7 305.8l-4.9 1M446.3 305.5l-1.6 .3M446.9 301l-.6 4.5M447.5 305.1l-.5 .2M448.5 300.6l2.7 3.5M448.5 300.6l-.4-.2-.8 .1-.4 .5M448.5 300.5l-1.6 .5M451.2 304.1l-4.9 1.4M452.8 303.7l-1.6 .4M454 303.3l-.6 .1"/>
<path d="M457.5 302.1l-4.7 1.6M460.2 301.1l-.5 .2"/>
<circle cx="422.7" cy="206.2" r="12.5"/>
<circle cx="422.7" cy="206.2" r="22"/>
<circle cx="422.7" cy="206.2" r="16.5"/>
<circle cx="422.7" cy="206.2" r="25"/>
<circle cx="422.7" cy="206.2" r="26"/>
<circle cx="422.7" cy="206.2" r="13.5"/>
</g>
<text font-size="10" x="523.8" y="370.6">СБ</text>
<text font-size="7.1" x="58.7" y="9.8" transform="rotate(-180 58.7 9.8)">СБ</text>
<text font-size="5" x="558" y="389">2.17</text>
<g font-size="4.7" fill="#808080">
<text x="350.7" y="117.3" transform="rotate(-5 350.7 117.3)">R48.00</text>
<text x="131.5" y="171.3" transform="rotate(36 131.5 171.3)">R1.00</text>
<text x="144.3" y="172.1">6.50</text>
<text x="233" y="173">13.00</text>
<text x="87.7" y="208.1" transform="rotate(-90 87.7 208.1)">22.00</text>
<text x="241.7" y="208.1" transform="rotate(-90 241.7 208.1)">50.00</text>
<text x="304" y="209.9" transform="rotate(-90 304 209.9)">43.90</text>
<text x="314.5" y="209.9" transform="rotate(-90 314.5 209.9)">33.10</text>
<text x="534.4" y="209.9" transform="rotate(-90 534.4 209.9)">25.00</text>
<text x="545.4" y="211.2" transform="rotate(-90 545.4 211.2)">204.00</text>
<text x="144.7" y="238.2">13.00</text>
<text x="154" y="317.3">139.00</text>
<text x="419.2" y="317.2">27.00</text>
<text x="419.2" y="328.8">50.00</text>
<text x="419.2" y="337.9">52.00</text>
</g>
<g font-size="3.6">
<text x="147.5" y="3.6">2</text>
<text x="444.5" y="3.6">1</text>
<text x="16.4" y="106.1">B</text>
<text x="590.4" y="106.1">B</text>
<text x="11.6" y="169.3" transform="rotate(-90 11.6 169.3)">Перв. примен.</text>
<text x="11.6" y="226.2" transform="rotate(-90 11.6 226.2)">Справ. №</text>
<text x="11.6" y="298.1" transform="rotate(-90 11.6 298.1)">Подп. и дата</text>
<text x="590.4" y="316.1">A</text>
<text x="11.6" y="328" transform="rotate(-90 11.6 328)">Инв. № дубл.</text>
<text x="11.6" y="353" transform="rotate(-90 11.6 353)">Взам. инв. №</text>
<text x="11.6" y="383.1" transform="rotate(-90 11.6 383.1)">Подп. и дата</text>
<text x="404.5" y="383.6">Изм.</text>
<text x="411.5" y="383.6">Лист</text>
<text x="424.9" y="383.6">№ докум.</text>
<text x="446.9" y="383.6">Подп.</text>
<text x="459.4" y="383.6">Дата</text>
<text x="542.4" y="378.6">Лит.</text>
<text x="557.4" y="378.6">Масса</text>
<text x="571.8" y="378.6">Масштаб</text>
<text x="404.5" y="388.6">Разраб.</text>
<text x="404.5" y="393.6">Пров.</text>
<text x="404.5" y="398.6">Т. контр.</text>
<text x="539.5" y="398.8">Лист</text>
<text x="559.5" y="398.8">Листов</text>
<text x="11.6" y="413" transform="rotate(-90 11.6 413)">Инв. № подл.</text>
<text x="404.5" y="413.6">Утв.</text>
<text x="404.5" y="408.6">Н. контр.</text>
<text x="147.5" y="418.6">2</text>
<text x="444.5" y="418.6">1</text>
<text x="495.5" y="418.6">Копировал</text>
<text x="554.7" y="418.6">Формат А2</text>
<text x="592.8" y="414.7" transform="rotate(-90 592.8 414.7)">Файл: чертеж2</text>
</g>
</svg>
